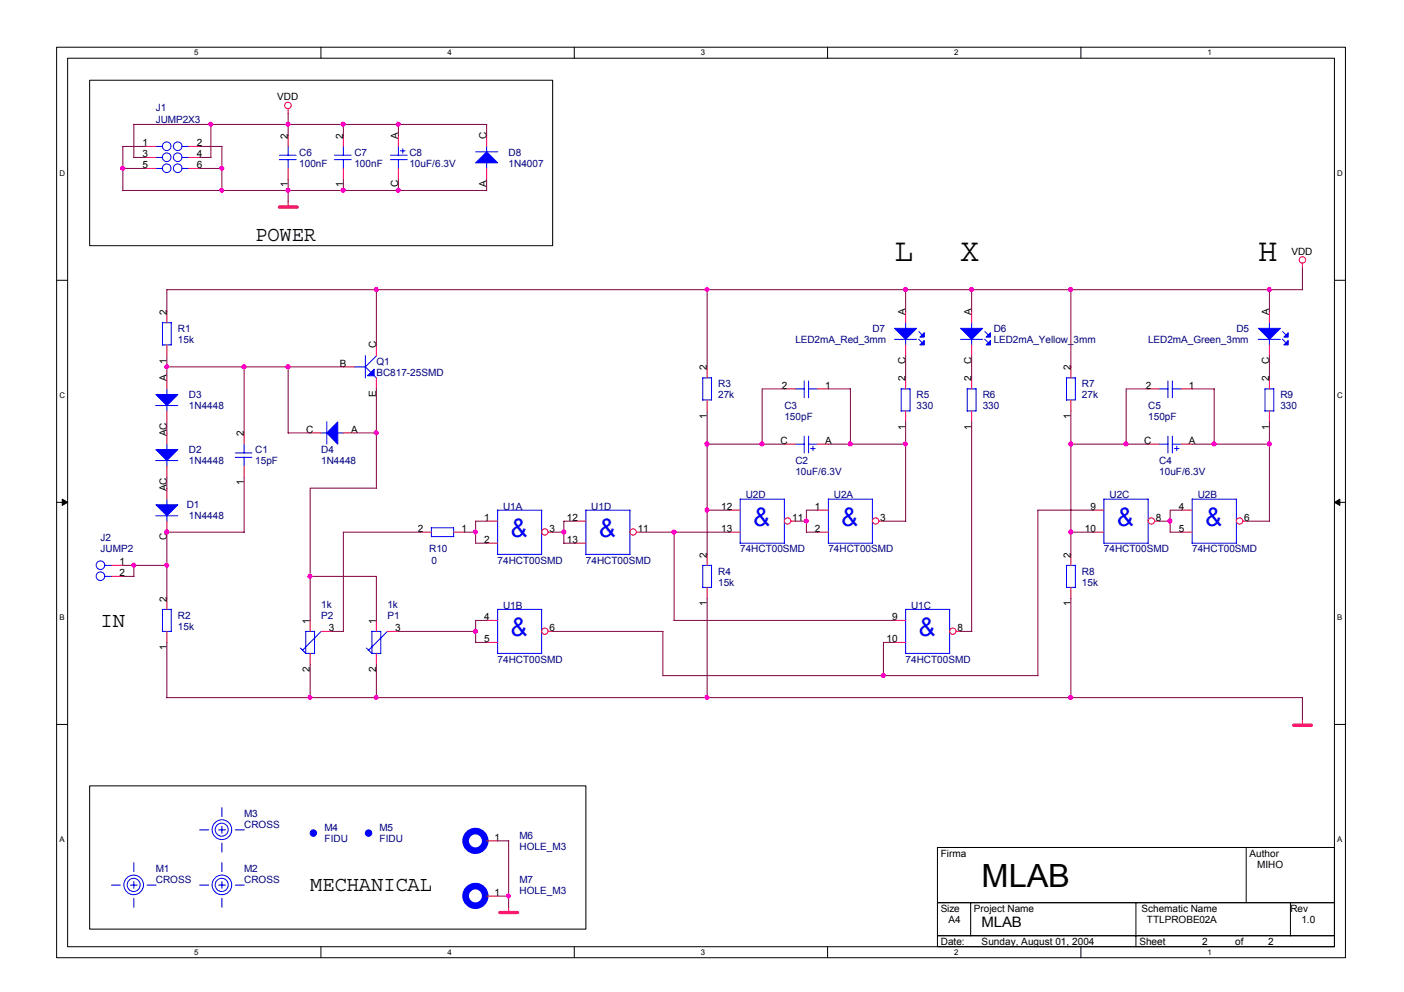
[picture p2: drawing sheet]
<svg xmlns="http://www.w3.org/2000/svg" width="297mm" height="210mm" viewBox="0 0 297 210" stroke-linecap="round" stroke-linejoin="round" font-family="sans-serif">
<path d="M12 10h272.6v192.6h-272.6zM14.3 12.3h268v188h-268z" fill="none" stroke="#000" stroke-width=".21"/>
<g fill="#fff">
<path d="M41.1 10.2h.9v1.9h-.9z"/>
<path d="M41.1 200.6h.9v1.8h-.9z"/>
</g>
<path d="M67.9 10v2.3M67.9 200.3v2.3" fill="none" stroke="#000" stroke-width=".21"/>
<g fill="#fff">
<path d="M94.7 10.2h.9v1.9h-.9z"/>
<path d="M94.7 200.6h.9v1.8h-.9z"/>
</g>
<path d="M121.5 10v2.3M121.5 200.3v2.3" fill="none" stroke="#000" stroke-width=".21"/>
<g fill="#fff">
<path d="M148.3 10.2h.9v1.9h-.9z"/>
<path d="M148.3 200.6h.9v1.8h-.9z"/>
</g>
<path d="M175.1 10v2.3M175.1 200.3v2.3" fill="none" stroke="#000" stroke-width=".21"/>
<g fill="#fff">
<path d="M201.9 10.2h.9v1.9h-.9z"/>
<path d="M201.9 200.6h.9v1.8h-.9z"/>
</g>
<path d="M228.7 10v2.3M228.7 200.3v2.3" fill="none" stroke="#000" stroke-width=".21"/>
<g fill="#fff">
<path d="M255.5 10.2h.9v1.9h-.9z"/>
<path d="M255.5 200.6h.9v1.8h-.9z"/>
<path d="M12.6 35.8h1.2v1.9h-1.2z"/>
<path d="M282.9 35.8h1.2v1.9h-1.2z"/>
<path d="M12.6 82.8h1.2v1.9h-1.2z"/>
<path d="M282.9 82.8h1.2v1.9h-1.2z"/>
</g>
<path d="M12 59.3h2.3M282.3 59.3h2.3" fill="none" stroke="#000" stroke-width=".21"/>
<g fill="#fff">
<path d="M12.6 129.8h1.1v1.9h-1.1z"/>
<path d="M282.9 129.8h1.1v1.9h-1.1z"/>
</g>
<path d="M12 106.3h2.3M282.3 106.3h2.3" fill="none" stroke="#000" stroke-width=".21"/>
<g fill="#000" stroke="#000" stroke-width=".21">
<path d="M13.2 105.6l1.1 .7-1.1 .6z" fill-rule="evenodd"/>
<path d="M282.3 106.3l1.2-.7v1.3z" fill-rule="evenodd"/>
</g>
<g fill="#fff">
<path d="M12.6 176.8h1.1v1.8h-1.1z"/>
<path d="M282.9 176.8h1.1v1.8h-1.1z"/>
</g>
<path d="M19 17h97.9v35h-97.9zM12 153.3h2.3M282.3 153.3h2.3M19 166.3h105v30.3h-105zM198.3 179.3h84v11.7h-84zM263.7 179.3v11.8M198.3 191h84v7h-84zM198.3 198h84v2.3h-84zM205.4 191v7M240.3 191v9.4M273 191v7" fill="none" stroke="#000" stroke-width=".21"/>
<g fill="none" stroke="#f00" stroke-width=".21">
<path d="M30.6 31h2.4M30.6 33.3h2.4M30.6 35.6h2.4M40 31h2.3M40 33.3h2.3M40 35.6h2.3M61 23v1M61 28.7v2.3M61 35.6v2.4M72.6 28.7v2.3M72.6 35.6v2.4M84.3 28.7v2.3"/>
<path d="M84.3 35.6v2.4M103 28.7v2.3M103 35.6v2.4M61 42.6v1.3M275.5 55.7v.9M35.3 66v2.3M35.3 73v2.3M35.3 80v2.3M72.6 77.6h2.4M79.6 73v2.3M79.6 80v2.3M149.6 77.6v2.4"/>
<path d="M191.6 66v2.3M191.6 73v2.3M191.6 80v2.3M205.6 66v2.3M205.6 73v2.3M205.6 80v2.3M226.6 77.6v2.4M268.6 66v2.3M268.6 73v2.3M268.6 80v2.3M35.3 87v2.3M35.3 91.6v2.4"/>
<path d="M35.3 98.6v2.4M51.6 91.6v2.4M51.6 98.6v2.4M65.6 91.6h2.3M72.6 91.6h2.4M149.6 84.6v2.4M165.9 82.3h2.4M165.9 94h2.4M172.9 82.3h2.4M172.9 94h2.4M191.6 87v2.3M205.6 87v2.3"/>
<path d="M226.6 84.6v2.4M242.9 82.3h2.3M242.9 94h2.3M249.9 82.3h2.3M249.9 94h2.3M268.6 87v2.3M23.6 119.6h2.4M35.3 103.3v2.3M35.3 110.3v2.3M88.9 112.6h2.4M96 112.6h2.3M103 110.3h2.3"/>
<path d="M103 114.9h2.3M116 112.6h.9M121.6 110.3h2.4M121.6 114.9h2.4M134.7 112.6h.9M149.6 117.3v2.3M154.3 107.9h2.3M154.3 112.6h2.3M167.3 110.3h1M172.9 107.9h2.4M172.9 112.6h2.4M186 110.3h.9"/>
<path d="M226.6 117.3v2.3M231.2 107.9h2.4M231.2 112.6h2.4M244.3 110.3h.9M249.9 107.9h2.3M249.9 112.6h2.3M263 110.3h.9M23.6 122h2.4M35.3 126.6v2.3M35.3 133.6v2.3M65.6 131.3v2.3M65.6 138.3v2.3"/>
<path d="M67.9 133.6h2.4M79.6 131.3v2.3M79.6 138.3v2.3M82 133.6h2.3M103 131.3h2.3M103 135.9h2.3M116 133.6h.9M149.6 124.3v2.3M189.3 131.3h2.3M189.3 135.9h2.3M202.3 133.6h.9M226.6 124.3v2.3"/>
<path d="M275.5 152.3v1.2M103 177.9h2.3M103 189.6h2.3M107.6 191.9v1.2"/>
<circle cx="60.9" cy="22.3" r=".69"/>
<circle cx="275.5" cy="55" r=".68"/>
<circle cx="115.3" cy="112.6" r=".67"/>
<circle cx="134" cy="112.6" r=".67"/>
<circle cx="166.6" cy="110.2" r=".67"/>
<circle cx="185.3" cy="110.2" r=".67"/>
<circle cx="243.6" cy="110.2" r=".67"/>
<circle cx="262.3" cy="110.2" r=".67"/>
<circle cx="115.3" cy="133.6" r=".67"/>
<circle cx="201.6" cy="133.6" r=".67"/>
</g>
<path d="M59.1 43.8h3.8M273.7 153.5h3.8M105.7 193.1h3.8" fill="none" stroke="#f00" stroke-width=".68"/>
<g fill="none" stroke="#00f" stroke-width=".21">
<path d="M32.9 31h1.5M32.9 33.3h1.5M32.9 35.6h1.5M38.5 31h1.5M38.5 33.3h1.5M38.5 35.6h1.5M59.1 33.8h3.6M59.1 32.9h3.6M61 30.9v2M61 33.7v1.9M70.7 33.8h3.6M70.7 32.9h3.6"/>
<path d="M72.6 30.9v2M72.6 33.7v1.9M82.6 33.8h3.5M82.6 32.9h3.5M84.3 31v1.9M84.3 33.8v1.9M84.7 31.9h1M85.2 31.5v.9M100.6 32.1h4.7M103 30.9v1.2M103 34.4v1.2M34.3 68.3h1.9"/>
<path d="M34.4 68.3v4.7M36.2 68.2v4.8h-1.9M75 77.6h2.3M77.3 75.3v4.7M77.3 77.6l1.2 1.2M79.1 79.5l.5 .5M79.6 75.3l-2.3 2.4M148.6 80h1.9M148.7 80v4.7M150.5 79.9v4.7h-1.9M189.2 71.8h4.7M191.6 68.3v1.2"/>
<path d="M191.6 71.8v1.2M194.4 71.8l.7 .7M194.4 70.1l.7 .8M203.2 71.8h4.7M205.6 68.3v1.2M205.6 71.8v1.2M208.3 71.8l.8 .7M208.4 70.1l.7 .8M225.6 80h1.9M225.6 80v4.7M227.5 79.9v4.7h-1.9M266.2 71.8h4.7"/>
<path d="M268.6 68.3v1.2M268.6 71.8v1.2M271.3 71.8l.8 .7M271.4 70.1l.7 .8M32.9 97.5h4.7M32.9 85.8h4.7M35.3 82.3v1.2M35.3 85.8v1.2M35.3 94v1.2M35.3 97.5v1.2M49.8 96.8h3.5M49.8 95.8h3.5"/>
<path d="M51.6 93.9v1.9M51.6 96.7v1.9M67.9 91.6h1.2M69.1 89.2v4.8M71.4 91.6h1.2M168.2 82.3h1.9M168.2 94h1.9M170.1 80.6v3.6M170.1 92.3v3.5M171 82.3h1.9M171 94h1.9M171.1 80.6v3.6"/>
<path d="M171.1 92.3v3.5M171.5 94.9h1M172 94.4v1M190.6 82.3h1.9M190.7 82.3v4.7M192.5 82.3v4.7h-1.9M204.6 82.3h1.9M204.6 82.3v4.7M206.5 82.3v4.7h-1.9M245.2 82.3h1.9M245.2 94h1.9M247.1 80.6v3.6"/>
<path d="M247.1 92.3v3.5M248 82.3h1.9M248 94h1.9M248 80.6v3.6M248 92.3v3.5M248.5 94.9h.9M249 94.4v1M267.6 82.3h1.9M267.6 82.3v4.7M269.5 82.3v4.7h-1.9M22.2 119.6h1.5M32.9 109.1h4.7"/>
<path d="M35.3 105.6v1.2M35.3 109.1v1.2M91.2 111.7h4.8v1.9M91.3 111.7v1.8h4.7M105.2 117.3h9.4M105.3 107.9v9.4M105.3 107.9h9.3v9.4M123.9 117.3h9.4M124 107.9h9.3v9.4M124 107.9v9.4M148.6 119.6h1.9M148.7 119.6v4.7"/>
<path d="M150.5 119.6v4.7h-1.9M156.5 114.9h9.4M156.6 105.6h9.4M156.6 105.6v9.3M165.9 105.6v9.4M175.2 114.9h9.4M175.3 105.6h9.3v9.4M175.3 105.6v9.3M225.6 119.6h1.9M225.6 119.6v4.7M227.5 119.6v4.7h-1.9M233.5 114.9h9.4"/>
<path d="M233.6 105.6v9.3M233.6 105.6h9.4l-.1 9.4M252.2 114.9h9.4M252.2 105.6h9.4v9.4M252.2 105.6v9.3M22.2 122h1.5M34.3 128.9h1.9M34.4 128.9v4.7M36.2 128.9v4.7h-1.9M63.5 137.1l1 1M64.6 133.6h1.9v4.7M64.6 138.3h1.9"/>
<path d="M64.7 133.6v4.7M67.9 133.6l-3.9 4M77.5 137.1l1 1M78.7 133.6h1.9v4.7M78.7 138.3h1.9M78.7 133.6v4.7M82 133.6l-4.1 4M105.2 138.3h9.4M105.3 128.9h9.3v9.4M105.3 128.9v9.4M191.6 138.3h9.3M191.6 128.9h9.4l-.1 9.4"/>
<path d="M191.6 128.9v9.4M42.2 175.6h2M46.3 175.6h1.4M46.9 170.9v1.9M46.9 174.8v1.5M46.9 178.4v1.9M49.8 175.6h1.9M102.7 177.9h.3M23.6 187.3h1.9M27.6 187.3h1.4M28.3 182.5v1.9M28.3 186.5v1.5"/>
<path d="M28.3 190.1v1.9M31.1 187.3h1.9M42.2 187.3h2M46.3 187.3h1.4M46.9 182.5v1.9M46.9 186.5v1.5M46.9 190.1v1.9M49.8 187.3h1.9M102.7 189.6h.3"/>
<circle cx="35.3" cy="35.6" r=".91"/>
<circle cx="35.3" cy="33.3" r=".91"/>
<circle cx="35.3" cy="30.9" r=".91"/>
<circle cx="37.6" cy="35.6" r=".91"/>
<circle cx="37.6" cy="33.3" r=".91"/>
<circle cx="37.6" cy="30.9" r=".91"/>
<circle cx="21.3" cy="119.6" r=".91"/>
<circle cx="21.3" cy="121.9" r=".91"/>
<circle cx="46.9" cy="175.6" r="1.38"/>
<circle cx="46.9" cy="175.6" r="2.08"/>
<circle cx="28.3" cy="187.2" r="1.39"/>
<circle cx="28.3" cy="187.2" r="2.07"/>
<circle cx="46.9" cy="187.2" r="1.39"/>
<circle cx="46.9" cy="187.2" r="2.07"/>
</g>
<g fill="#00f" stroke="#00f" stroke-width=".21">
<circle cx="66.3" cy="176.3" r=".68"/>
<circle cx="78" cy="176.3" r=".68"/>
</g>
<g fill="#00f" stroke="#00f" stroke-width=".21">
<path d="M203.2 69.5h4.7l-2.3 2.3z" fill-rule="evenodd"/>
<path d="M208.6 71.3l.9-.9v.9z" fill-rule="evenodd"/>
<path d="M208.6 73l.9-.9v.9z" fill-rule="evenodd"/>
<path d="M100.6 34.5l2.4-2.4 2.3 2.4z" fill-rule="evenodd"/>
<path d="M33 106.8h4.6l-2.3 2.3z" fill-rule="evenodd"/>
<path d="M33 95.1h4.6l-2.3 2.4z" fill-rule="evenodd"/>
<path d="M33 83.5h4.6l-2.3 2.3z" fill-rule="evenodd"/>
<path d="M69.1 91.6l2.4-2.3v4.7z" fill-rule="evenodd"/>
<path d="M79.2 78.1v1.4h-1.4z" fill-rule="evenodd"/>
<path d="M266.2 69.5h4.7l-2.3 2.3z" fill-rule="evenodd"/>
<path d="M271.6 71.3l.9-.9v.9z" fill-rule="evenodd"/>
<path d="M271.6 73l.9-.9v.9z" fill-rule="evenodd"/>
<path d="M189.3 69.5h4.6l-2.3 2.3z" fill-rule="evenodd"/>
<path d="M194.6 71.3l.9-.9v.9z" fill-rule="evenodd"/>
<path d="M194.6 73l.9-.9v.9z" fill-rule="evenodd"/>
</g>
<g fill="none" stroke="#00f" stroke-width="1.4">
<circle cx="100.6" cy="177.9" r="2.07"/>
<circle cx="100.6" cy="189.6" r="2.07"/>
</g>
<g fill="none" stroke="#800040" stroke-width=".21">
<path d="M26 35.6h4.7M28.3 26.3h74.7v2.4M28.3 26.3v7h2.3M30.7 31h-4.7v9.3M42.3 35.6h4.7M42.3 31h4.6v9.3M44.6 26.3l.1 7h-2.4M61 24v4.7M61 38v4.7M72.6 26.3v2.4M72.6 38v2.3M84.3 26.3v2.4"/>
<path d="M84.3 38v2.3M103 38v2.3M26 40.3h77M275.5 56.6v4.7M35.3 75.3v4.7M35.3 77.6h37.4M51.6 77.6v14.1M61 77.6v14.1M79.6 61.3v11.7M149.6 61.3v16.4M191.6 61.3v4.7M191.6 75.3v4.7"/>
<path d="M205.6 61.3v4.7M205.6 75.3v4.7M226.6 61.3v16.4M268.6 61.3v4.7M268.6 75.3v4.7M275.6 61.3h-240.3v4.7M35.3 89.3v2.4M61 91.6h4.7M75 91.6h4.7M79.6 82.3v21M149.6 94h16.4M149.6 87v30.3"/>
<path d="M166 82.3h-4.8v11.7M175.3 82.3h4.7l-.1 11.7M175.3 94h16.3M191.6 89.3v21M205.6 89.3v44.3M226.6 94h16.4M226.6 87v30.3M243 82.3h-4.7v11.7M252.2 82.3h4.7M252.2 94h16.4M256.9 82.3v11.7M268.6 89.3v21"/>
<path d="M26 119.6h9.3M28.3 119.6v2.4M35.3 101v2.3M51.6 101v11.6M51.7 112.6h-16.4v14.1M79.7 103.3h-14.1v28M88.9 112.6h-16.3v21M98.3 112.6h2.4M100.6 114.9h2.4M103 110.3h-2.4v4.7M116.9 112.6h2.4M119.3 114.9h2.4"/>
<path d="M121.7 110.3h-2.4v4.7M135.6 112.6h18.7M142.6 112.6v18.7h46.7M149.6 107.9h4.7M168.3 110.3h2.3M170.6 112.6h2.4M173 107.9h-2.4v4.7M186.9 110.3h4.7M226.6 112.6h4.7M231.3 107.9h-11.7v35.1M245.2 110.3h2.4M247.6 112.6h2.3"/>
<path d="M249.9 107.9h-2.3v4.7M263.9 110.3h4.7M26 122h2.4M35.3 135.9v11.8M65.6 122h14v9.3M70.3 133.6h2.4M84.3 133.6h16.4M100.6 135.9h2.4M103 131.3h-2.4v4.7M116.9 133.6h23.4v9.4M149.6 126.6v21.1M189.3 135.9h-2.4v7.1"/>
<path d="M203.2 133.6h2.4M226.6 126.6v21.1M35.3 147.6h240.3l-.1 4.7M65.6 140.6v7.1M79.6 140.6v7.1M140.3 143h79.3M105.3 177.9h2.4l-.1 14.1M105.3 189.6h2.4"/>
</g>
<g fill="#f0f" stroke="#f0f" stroke-width=".21">
<circle cx="35.3" cy="77.6" r=".44"/>
<circle cx="51.6" cy="77.6" r=".44"/>
<circle cx="35.3" cy="112.6" r=".44"/>
<circle cx="35.3" cy="119.6" r=".44"/>
<circle cx="149.6" cy="61.3" r=".44"/>
<circle cx="79.6" cy="91.6" r=".44"/>
<circle cx="60.9" cy="77.6" r=".44"/>
<circle cx="170.6" cy="110.2" r=".44"/>
<circle cx="79.6" cy="147.6" r=".44"/>
<circle cx="149.6" cy="147.6" r=".44"/>
<circle cx="256.8" cy="93.9" r=".46"/>
<circle cx="268.5" cy="93.9" r=".46"/>
<circle cx="247.5" cy="110.2" r=".44"/>
<circle cx="84.2" cy="26.3" r=".44"/>
<circle cx="226.5" cy="61.3" r=".44"/>
<circle cx="119.3" cy="112.6" r=".46"/>
<circle cx="100.6" cy="112.6" r=".44"/>
<circle cx="186.9" cy="142.9" r=".44"/>
<circle cx="191.5" cy="93.9" r=".46"/>
<circle cx="149.6" cy="107.9" r=".44"/>
<circle cx="149.6" cy="93.9" r=".46"/>
<circle cx="161.2" cy="93.9" r=".46"/>
<circle cx="179.9" cy="93.9" r=".46"/>
<circle cx="65.6" cy="121.9" r=".44"/>
<circle cx="60.9" cy="26.3" r=".44"/>
<circle cx="72.6" cy="26.3" r=".46"/>
<circle cx="205.5" cy="61.3" r=".44"/>
<circle cx="268.5" cy="61.3" r=".44"/>
<circle cx="226.5" cy="93.9" r=".46"/>
<circle cx="79.6" cy="61.3" r=".44"/>
<circle cx="191.6" cy="61.3" r=".44"/>
<circle cx="238.2" cy="93.9" r=".46"/>
<circle cx="226.5" cy="112.6" r=".44"/>
<circle cx="60.9" cy="40.3" r=".44"/>
<circle cx="46.9" cy="40.3" r=".44"/>
<circle cx="100.6" cy="133.6" r=".44"/>
<circle cx="46.9" cy="35.6" r=".44"/>
<circle cx="72.6" cy="40.3" r=".46"/>
<circle cx="65.6" cy="147.6" r=".44"/>
<circle cx="84.2" cy="40.3" r=".44"/>
<circle cx="226.5" cy="147.6" r=".44"/>
<circle cx="26" cy="35.6" r=".46"/>
<circle cx="44.6" cy="26.3" r=".44"/>
<circle cx="28.3" cy="119.6" r=".44"/>
<circle cx="107.6" cy="189.6" r=".44"/>
<circle cx="142.6" cy="112.6" r=".46"/>
</g>
<g font-size="6.8">
<text x="189.3" y="55.3">L</text>
<text x="203.2" y="55.3">X</text>
<text x="266.2" y="55.3">H</text>
<text x="207.7" y="187.8">MLAB</text>
</g>
<g font-size="5.4" fill="#00f">
<text x="108.1" y="113.5">&amp;</text>
<text x="126.7" y="113.5">&amp;</text>
<text x="159.4" y="111.2">&amp;</text>
<text x="178.1" y="111.2">&amp;</text>
<text x="236.4" y="111.2">&amp;</text>
<text x="255" y="111.2">&amp;</text>
<text x="108.1" y="134.5">&amp;</text>
<text x="194.4" y="134.5">&amp;</text>
</g>
<g font-size="4.4">
<text x="54" y="51">POWER</text>
<text x="21.3" y="132.6">IN</text>
<text x="65.6" y="188.6">MECHANICAL</text>
</g>
<text font-size="3" x="207.7" y="196.1">MLAB</text>
<g font-size="2.1" fill="#000080">
<text x="33" y="23.6">J1</text>
<text x="33" y="26">JUMP2X3</text>
<text x="63.3" y="32.9">C6</text>
<text x="63.3" y="35.3">100nF</text>
<text x="75" y="32.9">C7</text>
<text x="75" y="35.3">100nF</text>
<text x="86.6" y="32.9">C8</text>
<text x="86.6" y="35.3">10uF/6.3V</text>
<text x="107.6" y="32.9">D8</text>
<text x="107.6" y="35.3">1N4007</text>
<text x="37.6" y="70.2">R1</text>
<text x="184.6" y="70.2">D7</text>
<text x="210.2" y="70.2">D6</text>
<text x="261.6" y="70.2">D5</text>
<text x="37.6" y="72.6">15k</text>
<text x="79.6" y="77.3">Q1</text>
<text x="168.3" y="72.6">LED2mA_Red_3mm</text>
<text x="210.2" y="72.6">LED2mA_Yellow_3mm</text>
<text x="242.9" y="72.6">LED2mA_Green_3mm</text>
<text x="79.6" y="79.6">BC817-25SMD</text>
<text x="151.9" y="81.9">R3</text>
<text x="228.9" y="81.9">R7</text>
<text x="40" y="84.2">D3</text>
<text x="40" y="86.6">1N4448</text>
<text x="151.9" y="84.2">27k</text>
<text x="165.9" y="86.6">C3</text>
<text x="165.9" y="88.9">150pF</text>
<text x="193.9" y="84.2">R5</text>
<text x="193.9" y="86.6">330</text>
<text x="207.9" y="84.2">R6</text>
<text x="207.9" y="86.6">330</text>
<text x="228.9" y="84.2">27k</text>
<text x="242.9" y="86.6">C5</text>
<text x="242.9" y="88.9">150pF</text>
<text x="270.9" y="84.2">R9</text>
<text x="270.9" y="86.6">330</text>
<text x="40" y="95.9">D2</text>
<text x="54" y="95.9">C1</text>
<text x="67.9" y="95.9">D4</text>
<text x="40" y="98.3">1N4448</text>
<text x="54" y="98.3">15pF</text>
<text x="67.9" y="98.3">1N4448</text>
<text x="168.3" y="98.3">C2</text>
<text x="168.3" y="100.6">10uF/6.3V</text>
<text x="245.2" y="98.3">C4</text>
<text x="245.2" y="100.6">10uF/6.3V</text>
<text x="39.5" y="107.6">D1</text>
<text x="106.4" y="107.8">U1A</text>
<text x="125.1" y="107.8">U1D</text>
<text x="157.8" y="105.5">U2D</text>
<text x="176.4" y="105.5">U2A</text>
<text x="234.7" y="105.5">U2C</text>
<text x="253.4" y="105.5">U2B</text>
<text x="40" y="109.9">1N4448</text>
<text x="21.3" y="114.6">J2</text>
<text x="21.3" y="116.9">JUMP2</text>
<text x="90.8" y="116.9">R10</text>
<text x="91.3" y="119.3">0</text>
<text x="105.3" y="119.3">74HCT00SMD</text>
<text x="124" y="119.3">74HCT00SMD</text>
<text x="156.6" y="116.9">74HCT00SMD</text>
<text x="175.3" y="116.9">74HCT00SMD</text>
<text x="233.6" y="116.9">74HCT00SMD</text>
<text x="252.2" y="116.9">74HCT00SMD</text>
<text x="151.9" y="121.6">R4</text>
<text x="151.9" y="123.9">15k</text>
<text x="228.9" y="121.6">R8</text>
<text x="228.9" y="123.9">15k</text>
<text x="37.6" y="130.9">R2</text>
<text x="67.9" y="130.9">P2</text>
<text x="67.9" y="128.6">1k</text>
<text x="82" y="130.9">P1</text>
<text x="82" y="128.6">1k</text>
<text x="106.4" y="128.8">U1B</text>
<text x="192.7" y="128.8">U1C</text>
<text x="37.6" y="133.2">15k</text>
<text x="105.3" y="140.2">74HCT00SMD</text>
<text x="191.6" y="140.2">74HCT00SMD</text>
<text x="51.6" y="172.9">M3</text>
<text x="51.6" y="175.2">CROSS</text>
<text x="68.7" y="175.9">M4</text>
<text x="68.7" y="178.3">FIDU</text>
<text x="80.3" y="175.9">M5</text>
<text x="80.3" y="178.3">FIDU</text>
<text x="109.9" y="177.5">M6</text>
<text x="109.9" y="179.9">HOLE_M3</text>
<text x="33" y="184.5">M1</text>
<text x="51.6" y="184.5">M2</text>
<text x="33" y="186.9">CROSS</text>
<text x="51.6" y="186.9">CROSS</text>
<text x="109.9" y="186.9">M7</text>
<text x="109.9" y="189.2">HOLE_M3</text>
</g>
<g font-size="2.1">
<text x="58.6" y="21.3">VDD</text>
<text x="60.9" y="29.3" transform="rotate(-90 60.9 29.3)">2</text>
<text x="72.6" y="29.3" transform="rotate(-90 72.6 29.3)">2</text>
<text x="84.2" y="29.3" transform="rotate(-90 84.2 29.3)">A</text>
<text x="102.9" y="29.3" transform="rotate(-90 102.9 29.3)">C</text>
<text x="30.1" y="30.9">1</text>
<text x="30.1" y="33.3">3</text>
<text x="30.1" y="35.6">5</text>
<text x="41.6" y="30.9">2</text>
<text x="41.6" y="33.3">4</text>
<text x="41.6" y="35.6">6</text>
<text x="60.9" y="39.7" transform="rotate(-90 60.9 39.7)">1</text>
<text x="72.6" y="39.7" transform="rotate(-90 72.6 39.7)">1</text>
<text x="84.2" y="39.7" transform="rotate(-90 84.2 39.7)">C</text>
<text x="102.9" y="39.7" transform="rotate(-90 102.9 39.7)">A</text>
<text x="273.2" y="53.9">VDD</text>
<text x="35.3" y="66.6" transform="rotate(-90 35.3 66.6)">2</text>
<text x="191.6" y="66.6" transform="rotate(-90 191.6 66.6)">A</text>
<text x="205.5" y="66.6" transform="rotate(-90 205.5 66.6)">A</text>
<text x="268.5" y="66.6" transform="rotate(-90 268.5 66.6)">A</text>
<text x="35.3" y="77" transform="rotate(-90 35.3 77)">1</text>
<text x="71.9" y="77.6">B</text>
<text x="79.6" y="73.7" transform="rotate(-90 79.6 73.7)">C</text>
<text x="191.6" y="77" transform="rotate(-90 191.6 77)">C</text>
<text x="205.5" y="77" transform="rotate(-90 205.5 77)">C</text>
<text x="268.5" y="77" transform="rotate(-90 268.5 77)">C</text>
<text x="35.3" y="80.6" transform="rotate(-90 35.3 80.6)">A</text>
<text x="79.6" y="84" transform="rotate(-90 79.6 84)">E</text>
<text x="149.6" y="78.3" transform="rotate(-90 149.6 78.3)">2</text>
<text x="165.4" y="82.3">2</text>
<text x="174.6" y="82.3">1</text>
<text x="191.6" y="80.6" transform="rotate(-90 191.6 80.6)">2</text>
<text x="205.5" y="80.6" transform="rotate(-90 205.5 80.6)">2</text>
<text x="226.5" y="78.3" transform="rotate(-90 226.5 78.3)">2</text>
<text x="242.4" y="82.3">2</text>
<text x="251.5" y="82.3">1</text>
<text x="268.5" y="80.6" transform="rotate(-90 268.5 80.6)">2</text>
<text x="149.6" y="88.6" transform="rotate(-90 149.6 88.6)">1</text>
<text x="226.5" y="88.6" transform="rotate(-90 226.5 88.6)">1</text>
<text x="35.3" y="92.3" transform="rotate(-90 35.3 92.3)">AC</text>
<text x="51.6" y="92.3" transform="rotate(-90 51.6 92.3)">2</text>
<text x="64.8" y="91.6">C</text>
<text x="74.3" y="91.6">A</text>
<text x="165.1" y="93.9">C</text>
<text x="174.6" y="93.9">A</text>
<text x="191.6" y="91" transform="rotate(-90 191.6 91)">1</text>
<text x="205.5" y="91" transform="rotate(-90 205.5 91)">1</text>
<text x="242.1" y="93.9">C</text>
<text x="251.5" y="93.9">A</text>
<text x="268.5" y="91" transform="rotate(-90 268.5 91)">1</text>
<text x="35.3" y="104" transform="rotate(-90 35.3 104)">AC</text>
<text x="51.6" y="102.7" transform="rotate(-90 51.6 102.7)">1</text>
<text x="152.6" y="107.9">12</text>
<text x="172.4" y="107.9">1</text>
<text x="230.7" y="107.9">9</text>
<text x="249.4" y="107.9">4</text>
<text x="88.4" y="112.6">2</text>
<text x="97.6" y="112.6">1</text>
<text x="102.4" y="110.2">1</text>
<text x="116.2" y="112.6">3</text>
<text x="119.9" y="110.2">12</text>
<text x="134.9" y="112.6">11</text>
<text x="152.6" y="112.6">13</text>
<text x="167.6" y="110.2">11</text>
<text x="172.4" y="112.6">2</text>
<text x="186.2" y="110.2">3</text>
<text x="229.5" y="112.6">10</text>
<text x="244.6" y="110.2">8</text>
<text x="249.4" y="112.6">5</text>
<text x="263.2" y="110.2">6</text>
<text x="25.3" y="119.6">1</text>
<text x="35.3" y="114.3" transform="rotate(-90 35.3 114.3)">C</text>
<text x="102.4" y="114.9">2</text>
<text x="119.9" y="114.9">13</text>
<text x="149.6" y="118" transform="rotate(-90 149.6 118)">2</text>
<text x="226.5" y="118" transform="rotate(-90 226.5 118)">2</text>
<text x="25.3" y="121.9">2</text>
<text x="35.3" y="127.3" transform="rotate(-90 35.3 127.3)">2</text>
<text x="65.6" y="132" transform="rotate(-90 65.6 132)">1</text>
<text x="79.6" y="132" transform="rotate(-90 79.6 132)">1</text>
<text x="102.4" y="131.2">4</text>
<text x="149.6" y="128.3" transform="rotate(-90 149.6 128.3)">1</text>
<text x="188.8" y="131.2">9</text>
<text x="226.5" y="128.3" transform="rotate(-90 226.5 128.3)">1</text>
<text x="35.3" y="137.6" transform="rotate(-90 35.3 137.6)">1</text>
<text x="69.6" y="133.6">3</text>
<text x="83.6" y="133.6">3</text>
<text x="102.4" y="135.9">5</text>
<text x="116.2" y="133.6">6</text>
<text x="187.6" y="135.9">10</text>
<text x="202.6" y="133.6">8</text>
<text x="65.6" y="142.3" transform="rotate(-90 65.6 142.3)">2</text>
<text x="79.6" y="142.3" transform="rotate(-90 79.6 142.3)">2</text>
<text x="104.6" y="177.9">1</text>
<text x="199.1" y="181.3">Firma</text>
<text x="264.4" y="181.3">Author</text>
<text x="266" y="183.6">MIHO</text>
<text x="104.6" y="189.6">1</text>
<text x="199.1" y="193">Size</text>
<text x="200.7" y="195.3">A4</text>
<text x="206" y="193">Project Name</text>
<text x="241.5" y="193">Schematic Name</text>
<text x="242.7" y="195.3">TTLPROBE02A</text>
<text x="273" y="193">Rev</text>
<text x="275.3" y="195.3">1.0</text>
<text x="199.1" y="199.9">Date:</text>
<text x="207.7" y="199.9">Sunday, August 01, 2004</text>
<text x="241" y="199.9">Sheet</text>
<text x="254.3" y="199.9">2</text>
<text x="261.3" y="199.9">of</text>
<text x="268.3" y="199.9">2</text>
</g>
<g font-size="1.7">
<text x="41.1" y="11.7">5</text>
<text x="94.7" y="11.7">4</text>
<text x="148.3" y="11.7">3</text>
<text x="201.9" y="11.7">2</text>
<text x="255.5" y="11.7">1</text>
<text x="12.6" y="37.3">D</text>
<text x="282.9" y="37.3">D</text>
<text x="12.6" y="84.3">C</text>
<text x="282.9" y="84.3">C</text>
<text x="12.6" y="131.3">B</text>
<text x="282.9" y="131.3">B</text>
<text x="12.6" y="178.3">A</text>
<text x="282.9" y="178.3">A</text>
<text x="41.1" y="202.1">5</text>
<text x="94.7" y="202.1">4</text>
<text x="148.3" y="202.1">3</text>
<text x="201.9" y="202.1">2</text>
<text x="255.5" y="202.1">1</text>
</g>
</svg>
